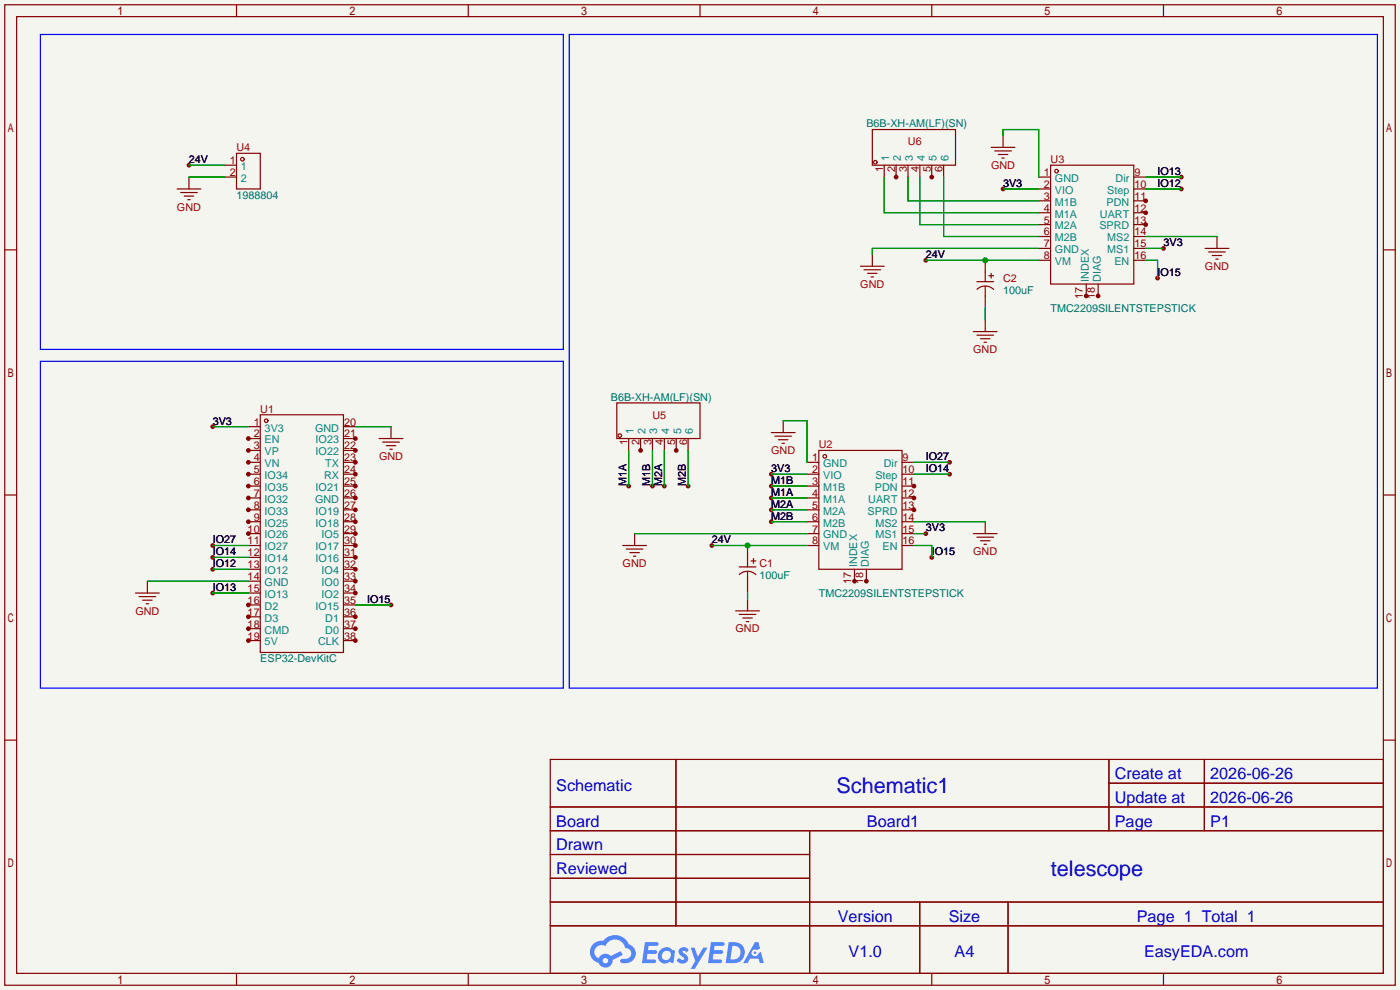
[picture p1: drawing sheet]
<svg xmlns="http://www.w3.org/2000/svg" width="299mm" height="212mm" viewBox="0 0 299 212" stroke-linecap="round" stroke-linejoin="round" font-family="sans-serif">
<path d="M0 0h299.2v211.6h-299.2z" fill="#f5f5f0"/>
<g fill="#850000">
<circle cx="53.1" cy="93.7" r=".51"/>
<circle cx="53.1" cy="96.3" r=".51"/>
<circle cx="53.1" cy="98.8" r=".51"/>
<circle cx="53.1" cy="101.3" r=".51"/>
<circle cx="53.1" cy="103.9" r=".51"/>
<circle cx="53.1" cy="106.4" r=".51"/>
<circle cx="53.1" cy="109" r=".51"/>
<circle cx="53.1" cy="111.5" r=".51"/>
<circle cx="53.1" cy="114" r=".51"/>
<circle cx="53.1" cy="129.3" r=".51"/>
<circle cx="53.1" cy="131.8" r=".51"/>
<circle cx="53.1" cy="134.4" r=".51"/>
<circle cx="53.1" cy="136.9" r=".51"/>
<circle cx="75.9" cy="93.7" r=".51"/>
<circle cx="75.9" cy="96.3" r=".51"/>
<circle cx="75.9" cy="98.8" r=".51"/>
<circle cx="75.9" cy="101.3" r=".51"/>
<circle cx="75.9" cy="103.9" r=".51"/>
<circle cx="75.9" cy="106.4" r=".51"/>
<circle cx="75.9" cy="109" r=".51"/>
<circle cx="75.9" cy="111.5" r=".51"/>
<circle cx="75.9" cy="114" r=".51"/>
<circle cx="75.9" cy="116.6" r=".51"/>
<circle cx="75.9" cy="119.1" r=".51"/>
<circle cx="75.9" cy="121.7" r=".51"/>
<circle cx="75.9" cy="124.2" r=".51"/>
<circle cx="75.9" cy="126.7" r=".51"/>
<circle cx="75.9" cy="131.8" r=".51"/>
<circle cx="75.9" cy="134.4" r=".51"/>
<circle cx="75.9" cy="136.9" r=".51"/>
<circle cx="195.3" cy="103.9" r=".51"/>
<circle cx="195.3" cy="106.4" r=".51"/>
<circle cx="195.3" cy="109" r=".51"/>
<circle cx="182.6" cy="124.2" r=".51"/>
<circle cx="185.2" cy="124.2" r=".51"/>
<circle cx="244.9" cy="42.9" r=".51"/>
<circle cx="244.9" cy="45.5" r=".51"/>
<circle cx="244.9" cy="48" r=".51"/>
<circle cx="232.2" cy="63.2" r=".51"/>
<circle cx="234.7" cy="63.2" r=".51"/>
<circle cx="136.9" cy="96.3" r=".51"/>
<circle cx="144.5" cy="96.3" r=".51"/>
<circle cx="191.5" cy="37.8" r=".51"/>
<circle cx="199.1" cy="37.8" r=".51"/>
<circle cx="40.4" cy="35.3" r=".51"/>
<circle cx="152.1" cy="116.6" r=".51"/>
<circle cx="45.5" cy="91.2" r=".51"/>
<circle cx="164.8" cy="101.3" r=".51"/>
<circle cx="214.4" cy="40.4" r=".51"/>
<circle cx="45.5" cy="119.1" r=".51"/>
<circle cx="45.5" cy="116.6" r=".51"/>
<circle cx="202.9" cy="101.3" r=".51"/>
<circle cx="202.9" cy="98.8" r=".51"/>
<circle cx="45.5" cy="121.7" r=".51"/>
<circle cx="45.5" cy="126.7" r=".51"/>
<circle cx="252.5" cy="40.4" r=".51"/>
<circle cx="252.5" cy="37.8" r=".51"/>
<circle cx="83.6" cy="129.3" r=".51"/>
<circle cx="199.1" cy="119.1" r=".51"/>
<circle cx="247.4" cy="59.4" r=".51"/>
<circle cx="164.8" cy="106.4" r=".51"/>
<circle cx="164.8" cy="109" r=".51"/>
<circle cx="164.8" cy="111.5" r=".51"/>
<circle cx="164.8" cy="103.9" r=".51"/>
<circle cx="134.4" cy="103.9" r=".51"/>
<circle cx="139.4" cy="103.9" r=".51"/>
<circle cx="142" cy="103.9" r=".51"/>
<circle cx="147.1" cy="103.9" r=".51"/>
<circle cx="197.9" cy="55.6" r=".51"/>
<circle cx="197.9" cy="114" r=".51"/>
<circle cx="248.7" cy="53.1" r=".51"/>
</g>
<g fill="none" stroke="#850000" stroke-width=".25">
<path d="M1 1h297.2v209.6h-297.2zM3.6 3.6h292.1v204.4h-292.1zM50.5 1v2.6M100.1 1v2.6M149.6 1v2.6M199.1 1v2.6M248.7 1v2.6M1 53.4h2.6M295.7 53.4h2.5M1 105.8h2.6M295.7 105.8h2.5M1 158.2h2.6"/>
<path d="M295.7 158.2h2.5M117.6 162.3h178.1v45.7h-178.1zM117.6 172.5h178.1M117.6 177.5h178.1M144.5 162.3v35.6M173 177.5v30.5M237 162.3v15.2M237 167.4h58.7M257.4 162.3v15.2M117.6 182.6h55.4M117.6 192.8h178.1M117.6 187.7h55.4"/>
<path d="M117.6 197.9h178.1M196.6 192.8v15.2M215.4 192.8v15.2M50.5 208v2.6M100.1 208v2.6M149.6 208v2.6M199.1 208v2.6M248.7 208v2.6"/>
</g>
<g fill="#5487ff">
<path d="M145.3 202.7a1.3 1.3 0 0 1 1.9 .3l-.4 .6a.54 .54 0 0 0-.9-.2l.1 .2a1.34 1.34 0 0 1 .9 1.8 1.47 1.47 0 0 1-2.3-.1l.5-.6 .8 .5a.31 .31 0 0 0 .4-.3 .31 .31 0 0 0-.3-.4 1.12 1.12 0 0 1-.7-1.8z"/>
<path d="M147.6 202.5h.9l.6 2 1.2-2h.9l-2.7 4.6h-.9l1-1.7z"/>
<path d="M137.8 201.4h1.7a1.31 1.31 0 0 1 1.2 .2 .4 .4 0 0 1-.3 .5l-1.8 .1-.1 .9h1.6a.4 .4 0 0 1 .4 .4 .4 .4 0 0 1-.5 .4h-1.6l-.2 1.2h1.4a.46 .46 0 0 1 .5 0 .46 .46 0 0 1 .1 .5l-.4 .2h-2.6z"/>
<path d="M151.9 201.4h1.7a1.32 1.32 0 0 1 1.2 .2 .39 .39 0 0 1-.3 .5l-1.8 .1-.1 .9h1.6a.4 .4 0 0 1 .4 .4 .4 .4 0 0 1-.4 .4h-1.7l-.2 1.2h1.4a.46 .46 0 0 1 .5 0 .46 .46 0 0 1 .1 .5l-.4 .2h-2.6z"/>
<path d="M161.3 201.4h.8l.3 1.3-.6 .4a.75 .75 0 0 0-1.1 .3 .75 .75 0 0 0 .5 1 .75 .75 0 0 0 .9-.7l.5-.2 .6 2.3h-.8l-.3-.9h-1.8l-.5 .9h-1z"/>
<path d="M155.7 201.4l-.6 4.4h1.5a2.27 2.27 0 0 0 2.6-2.2 2.27 2.27 0 0 0-2.7-2.2zM156.5 202.1a1.5 1.5 0 0 1 1.8 1.6 1.5 1.5 0 0 1-1.9 1.4h-.3z"/>
<path d="M141.2 203a1.6 1.6 0 0 0-.3 2.3 1.6 1.6 0 0 0 2.3 .2l.7 .3 .3-2.4-.1-.3-.5-.1a1.58 1.58 0 0 0-2.4 0zM141.8 203.5a.98 .98 0 0 1 1.6 .4 .98 .98 0 0 1-1.1 1.3 .94 .94 0 0 1-.9-.7 .94 .94 0 0 1 .4-1z"/>
<path d="M126.8 201.8a2.37 2.37 0 0 0 1.1 4 1.54 1.54 0 0 0 1.8 1 1.54 1.54 0 0 0 1.2-1.6l2.2-1.1-.5-.8-2 1a1.57 1.57 0 0 0-2.7 .5 1.5 1.5 0 0 1-.7-2.1 1.5 1.5 0 0 1 2.2-.5 2.23 2.23 0 0 1 2.3-1.4 2.23 2.23 0 0 1 2 1.8 1.16 1.16 0 0 1 1.2 1.1 1.16 1.16 0 0 1-1.1 1.2h-.7a.47 .47 0 0 0-.5 .4 .47 .47 0 0 0 .4 .5 2.17 2.17 0 0 0 2.5-.9 2.17 2.17 0 0 0-.3-2.7l-.8-.4a3.2 3.2 0 0 0-5.5-.7l-1.1 .1zM128.8 205.3a.6 .6 0 0 1 1.2 0 .6 .6 0 0 1-1.2 0z"/>
<circle cx="161.4" cy="203.6" r=".28"/>
</g>
<g fill="none" stroke="#850000" stroke-width=".25">
<path d="M40.4 37.8v2.6M48 37.8h2.5M48 35.3h2.5M50.5 32.8h5.1v7.6h-5.1zM186.4 27.7h17.8v7.6h-17.8zM189 35.3v2.5M191.5 35.3v2.5M194.1 35.3v2.5M196.6 35.3v2.5M199.1 35.3v2.5M201.7 35.3v2.5M211.8 31.5h5.1"/>
<path d="M212.6 32.3h3.6M213.4 33h2M214.1 33.8h.5M214.4 29v2.5M222 37.8h2.5M224.5 35.3h17.8v25.4h-17.8zM242.3 37.8h2.6M37.8 40.4h5.1M38.6 41.1h3.6M39.4 41.9h2M40.1 42.7h.5M183.9 56.9h5.1"/>
<path d="M184.7 57.7h3.5M185.4 58.4h2.1M186.2 59.2h.5M186.4 54.4v2.5M210.6 55.6v4.6M211.3 58.9h1M211.8 58.4v1M222 40.4h2.5M222 42.9h2.5M222 45.5h2.5M222 48h2.5M222 50.5h2.5"/>
<path d="M222 53.1h2.5M222 55.6h2.5M242.3 40.4h2.6M242.3 42.9h2.6M242.3 45.5h2.6M242.3 48h2.6M242.3 50.5h2.6M242.3 53.1h2.6M242.3 55.6h2.6M257.6 53.1h5M258.3 53.8h3.6M259.1 54.6h2"/>
<path d="M259.8 55.4h.5M260.1 50.5v2.6M208 70.9h5.1M208.8 60.2h3.5M208.8 71.6h3.5M208.8 61.8a2.54 2.54 0 0 1 3.6 .1M209.5 72.4h2.1M210.3 73.2h.5M210.6 61.2v4.6M210.6 68.3v2.6M232.2 60.7v2.5M234.7 60.7v2.5"/>
<path d="M53.1 91.2h2.5M53.1 93.7h2.5M53.1 96.3h2.5M53.1 98.8h2.5M55.6 88.6h17.8v50.8h-17.8zM73.4 91.2h2.5M73.4 93.7h2.5M73.4 96.3h2.5M73.4 98.8h2.5M81 93.7h5.1M81.8 94.5h3.5M82.5 95.2h2.1"/>
<path d="M83.3 96h.5M83.6 91.2v2.5M131.8 86.1h17.8v7.6h-17.8zM134.4 93.7v2.6M136.9 93.7v2.6M139.4 93.7v2.6M142 93.7v2.6M144.5 93.7v2.6M147.1 93.7v2.6M164.8 92.5h5.1M165.6 93.2h3.6M166.4 94h2"/>
<path d="M167.1 94.7h.5M167.4 89.9v2.6M172.5 98.8h2.5M175 96.3h17.8v25.4h-17.8zM192.8 98.8h2.5M53.1 101.3h2.5M53.1 103.9h2.5M53.1 106.4h2.5M53.1 109h2.5M53.1 111.5h2.5M53.1 114h2.5M53.1 116.6h2.5"/>
<path d="M53.1 119.1h2.5M73.4 101.3h2.5M73.4 103.9h2.5M73.4 106.4h2.5M73.4 109h2.5M73.4 111.5h2.5M73.4 114h2.5M73.4 116.6h2.5M73.4 119.1h2.5M133.1 116.6h5.1M133.9 117.3h3.5M134.6 118.1h2.1"/>
<path d="M135.4 118.9h.5M135.6 114v2.6M159.8 116.6v4.6M160.5 119.9h1M161 119.4v1M172.5 101.3h2.5M172.5 103.9h2.5M172.5 106.4h2.5M172.5 109h2.5M172.5 111.5h2.5M172.5 114h2.5M172.5 116.6h2.5"/>
<path d="M192.8 101.3h2.5M192.8 103.9h2.5M192.8 106.4h2.5M192.8 109h2.5M192.8 111.5h2.5M192.8 114h2.5M192.8 116.6h2.5M208 114h5.1M208.8 114.8h3.5M209.5 115.6h2.1M210.3 116.3h.5M210.6 111.5v2.5"/>
<path d="M29 126.7h5M29.7 127.5h3.6M30.5 128.3h2M31.2 129h.5M31.5 124.2v2.5M53.1 121.7h2.5M53.1 124.2h2.5M53.1 126.7h2.5M53.1 129.3h2.5M53.1 131.8h2.5M53.1 134.4h2.5M53.1 136.9h2.5"/>
<path d="M73.4 121.7h2.5M73.4 124.2h2.5M73.4 126.7h2.5M73.4 129.3h2.5M73.4 131.8h2.5M73.4 134.4h2.5M73.4 136.9h2.5M157.2 130.6h5.1M158 121.2h3.5M158 131.3h3.5M158 122.8a2.54 2.54 0 0 1 3.6 0M158.7 132.1h2.1"/>
<path d="M159.5 132.8h.5M159.8 122.2v4.5M159.8 128v2.6M182.6 121.7v2.5M185.2 121.7v2.5"/>
<circle cx="51.8" cy="34" r=".38"/>
<circle cx="187.1" cy="34.7" r=".38"/>
<circle cx="225.8" cy="36.6" r=".38"/>
<circle cx="56.9" cy="89.9" r=".38"/>
<circle cx="132.5" cy="93.1" r=".38"/>
<circle cx="176.3" cy="97.5" r=".38"/>
</g>
<g fill="none" stroke="#009600" stroke-width=".25">
<path d="M40.4 35.3h7.6M40.4 37.8h7.6M189 37.8v7.7h33M194.1 37.8v5.1h27.9M196.6 37.8v10.2h25.4M201.7 37.8v12.7h20.3M214.4 29v-1.3h7.6v10.1M244.9 37.8h7.6M197.9 55.6h24.1M214.4 40.4h7.6M222 53.1h-35.6v1.3M244.9 53.1h3.8"/>
<path d="M244.9 40.4h7.6M244.9 55.6h2.5v3.8M244.9 50.5h15.2M210.6 65.8v2.5M45.5 91.2h7.6M75.9 91.2h7.7M134.4 96.3v7.6M139.4 96.3v7.6M142 96.3v7.6M147.1 96.3v7.6M167.4 89.9h5.1v8.9M195.3 98.8h7.6"/>
<path d="M45.5 116.6h7.6M45.5 119.1h7.6M135.6 114h36.9M152.1 116.6h20.4M164.8 101.3h7.7M164.8 106.4h7.7M164.8 109h7.7M164.8 111.5h7.7M164.8 103.9h7.7M195.3 116.6h3.8v2.5M195.3 114h2.6M195.3 101.3h7.6"/>
<path d="M195.3 111.5h15.3M31.5 124.2h21.6M45.5 121.7h7.6M45.5 126.7h7.6M75.9 129.3h7.7M159.8 126.7v1.3"/>
</g>
<path d="M8.6 7.4h111.8v67.3h-111.8zM121.7 7.4h172.7v139.7h-172.7zM8.6 77.2h111.8v69.9h-111.8z" fill="none" stroke="#00f" stroke-width=".25"/>
<g fill="#009600">
<circle cx="159.8" cy="116.6" r=".63"/>
<circle cx="210.6" cy="55.6" r=".63"/>
</g>
<g font-size="4.6" fill="#0000c2">
<text x="178.8" y="169.4">Schematic1</text>
<text x="224.6" y="187.2">telescope</text>
</g>
<g font-size="3.5" fill="#0000c2">
<text x="238.3" y="166.5">Create at</text>
<text x="258.7" y="166.5">2026-06-26</text>
<text x="118.9" y="169.1">Schematic</text>
<text x="238.3" y="171.6">Update at</text>
<text x="258.7" y="171.6">2026-06-26</text>
<text x="118.9" y="176.7">Board</text>
<text x="185.3" y="176.7">Board1</text>
<text x="238.3" y="176.7">Page</text>
<text x="258.7" y="176.7">P1</text>
<text x="118.9" y="181.8">Drawn</text>
<text x="118.9" y="186.8">Reviewed</text>
<text x="179.1" y="197">Version</text>
<text x="202.8" y="197">Size</text>
<text x="243" y="197">Page 1 Total 1</text>
<text x="181.4" y="204.6">V1.0</text>
<text x="204" y="204.6">A4</text>
<text x="244.5" y="204.6">EasyEDA.com</text>
</g>
<g font-size="2.3" fill="#006464">
<text x="185.2" y="27.2">B6B-XH-AM(LF)(SN)</text>
<text x="50.5" y="42.5">1988804</text>
<text x="214.4" y="62.8">100uF</text>
<text x="224.5" y="66.6">TMC2209SILENTSTEPSTICK</text>
<text x="130.6" y="85.6">B6B-XH-AM(LF)(SN)</text>
<text x="162.3" y="123.7">100uF</text>
<text x="175" y="127.6">TMC2209SILENTSTEPSTICK</text>
<text x="55.6" y="141.5">ESP32-DevKitC</text>
</g>
<g font-size="2.3">
<text x="40.4" y="34.8">24V</text>
<text x="214.4" y="39.9">3V3</text>
<text x="247.4" y="39.9">IO12</text>
<text x="247.4" y="37.4">IO13</text>
<text x="248.7" y="52.6">3V3</text>
<text x="197.9" y="55.2">24V</text>
<text x="247.4" y="59">IO15</text>
<text x="45.5" y="90.7">3V3</text>
<text x="164.8" y="100.9">3V3</text>
<text x="197.9" y="100.9">IO14</text>
<text x="197.9" y="98.3">IO27</text>
<text x="133.9" y="103.9" transform="rotate(-90 133.9 103.9)">M1A</text>
<text x="139" y="103.9" transform="rotate(-90 139 103.9)">M1B</text>
<text x="141.5" y="103.9" transform="rotate(-90 141.5 103.9)">M2A</text>
<text x="146.6" y="103.9" transform="rotate(-90 146.6 103.9)">M2B</text>
<text x="164.8" y="106">M1A</text>
<text x="164.8" y="103.4">M1B</text>
<text x="164.8" y="108.5">M2A</text>
<text x="164.8" y="111">M2B</text>
<text x="197.9" y="113.6">3V3</text>
<text x="45.5" y="118.7">IO14</text>
<text x="45.5" y="116.1">IO27</text>
<text x="152.1" y="116.1">24V</text>
<text x="199.1" y="118.7">IO15</text>
<text x="45.5" y="121.2">IO12</text>
<text x="45.5" y="126.3">IO13</text>
<text x="78.5" y="128.8">IO15</text>
</g>
<g font-size="2.3" fill="#840000">
<text x="49.1" y="35.1">1</text>
<text x="49.1" y="37.6">2</text>
<text x="188.7" y="36.7" transform="rotate(-90 188.7 36.7)">1</text>
<text x="191.3" y="36.7" transform="rotate(-90 191.3 36.7)">2</text>
<text x="193.8" y="36.7" transform="rotate(-90 193.8 36.7)">3</text>
<text x="196.4" y="36.7" transform="rotate(-90 196.4 36.7)">4</text>
<text x="198.9" y="36.7" transform="rotate(-90 198.9 36.7)">5</text>
<text x="201.4" y="36.7" transform="rotate(-90 201.4 36.7)">6</text>
<text x="223.1" y="37.6">1</text>
<text x="223.1" y="40.2">2</text>
<text x="242.4" y="37.6">9</text>
<text x="242.4" y="40.2">10</text>
<text x="223.1" y="42.7">3</text>
<text x="223.1" y="45.2">4</text>
<text x="223.1" y="47.8">5</text>
<text x="242.4" y="42.7">11</text>
<text x="242.4" y="45.2">12</text>
<text x="242.4" y="47.8">13</text>
<text x="223.1" y="50.3">6</text>
<text x="223.1" y="52.9">7</text>
<text x="242.4" y="50.3">14</text>
<text x="242.4" y="52.9">15</text>
<text x="223.1" y="55.4">8</text>
<text x="242.4" y="55.4">16</text>
<text x="231.4" y="63.9" transform="rotate(-90 231.4 63.9)">17</text>
<text x="234" y="63.9" transform="rotate(-90 234 63.9)">18</text>
<text x="54.2" y="91">1</text>
<text x="54.2" y="93.5">2</text>
<text x="73.5" y="91">20</text>
<text x="73.5" y="93.5">21</text>
<text x="134.1" y="95.1" transform="rotate(-90 134.1 95.1)">1</text>
<text x="136.7" y="95.1" transform="rotate(-90 136.7 95.1)">2</text>
<text x="139.2" y="95.1" transform="rotate(-90 139.2 95.1)">3</text>
<text x="141.8" y="95.1" transform="rotate(-90 141.8 95.1)">4</text>
<text x="144.3" y="95.1" transform="rotate(-90 144.3 95.1)">5</text>
<text x="146.8" y="95.1" transform="rotate(-90 146.8 95.1)">6</text>
<text x="54.2" y="96">3</text>
<text x="54.2" y="98.6">4</text>
<text x="54.2" y="101.1">5</text>
<text x="73.5" y="96">22</text>
<text x="73.5" y="98.6">23</text>
<text x="73.5" y="101.1">24</text>
<text x="173.6" y="98.6">1</text>
<text x="173.6" y="101.1">2</text>
<text x="192.9" y="98.6">9</text>
<text x="192.9" y="101.1">10</text>
<text x="54.2" y="103.7">6</text>
<text x="54.2" y="106.2">7</text>
<text x="73.5" y="103.7">25</text>
<text x="73.5" y="106.2">26</text>
<text x="173.6" y="103.7">3</text>
<text x="173.6" y="106.2">4</text>
<text x="192.9" y="103.7">11</text>
<text x="192.9" y="106.2">12</text>
<text x="52.9" y="113.8">10</text>
<text x="54.2" y="108.7">8</text>
<text x="54.2" y="111.3">9</text>
<text x="73.5" y="108.7">27</text>
<text x="73.5" y="111.3">28</text>
<text x="73.5" y="113.8">29</text>
<text x="173.6" y="108.7">5</text>
<text x="173.6" y="111.3">6</text>
<text x="173.6" y="113.8">7</text>
<text x="192.9" y="108.7">13</text>
<text x="192.9" y="111.3">14</text>
<text x="192.9" y="113.8">15</text>
<text x="52.9" y="116.4">11</text>
<text x="52.9" y="118.9">12</text>
<text x="73.5" y="116.4">30</text>
<text x="73.5" y="118.9">31</text>
<text x="173.6" y="116.4">8</text>
<text x="192.9" y="116.4">16</text>
<text x="52.9" y="121.4">13</text>
<text x="52.9" y="124">14</text>
<text x="73.5" y="121.4">32</text>
<text x="73.5" y="124">33</text>
<text x="181.9" y="124.8" transform="rotate(-90 181.9 124.8)">17</text>
<text x="184.4" y="124.8" transform="rotate(-90 184.4 124.8)">18</text>
<text x="52.9" y="126.5">15</text>
<text x="52.9" y="129.1">16</text>
<text x="52.9" y="131.6">17</text>
<text x="73.5" y="126.5">34</text>
<text x="73.5" y="129.1">35</text>
<text x="73.5" y="131.6">36</text>
<text x="52.9" y="134.1">18</text>
<text x="52.9" y="136.7">19</text>
<text x="73.5" y="134.1">37</text>
<text x="73.5" y="136.7">38</text>
</g>
<g font-size="2.3" fill="#a90000">
<text x="50.5" y="32.3">U4</text>
<text x="194.1" y="31">U6</text>
<text x="224.5" y="34.8">U3</text>
<text x="211.8" y="36.1">GND</text>
<text x="37.8" y="45">GND</text>
<text x="257.5" y="57.7">GND</text>
<text x="183.9" y="61.5">GND</text>
<text x="214.4" y="60.2">C2</text>
<text x="208" y="75.5">GND</text>
<text x="55.6" y="88.2">U1</text>
<text x="139.4" y="89.5">U5</text>
<text x="175" y="95.8">U2</text>
<text x="81" y="98.3">GND</text>
<text x="164.8" y="97.1">GND</text>
<text x="208" y="118.7">GND</text>
<text x="133.1" y="121.2">GND</text>
<text x="162.3" y="121.2">C1</text>
<text x="28.9" y="131.4">GND</text>
<text x="157.2" y="135.2">GND</text>
</g>
<g font-size="2.3" fill="#008484">
<text x="190" y="34.4" transform="rotate(-90 190 34.4)">1</text>
<text x="192.6" y="34.4" transform="rotate(-90 192.6 34.4)">2</text>
<text x="195.1" y="34.4" transform="rotate(-90 195.1 34.4)">3</text>
<text x="197.6" y="34.4" transform="rotate(-90 197.6 34.4)">4</text>
<text x="200.2" y="34.4" transform="rotate(-90 200.2 34.4)">5</text>
<text x="202.7" y="34.4" transform="rotate(-90 202.7 34.4)">6</text>
<text x="51.5" y="36.3">1</text>
<text x="51.5" y="38.9">2</text>
<text x="225.5" y="38.9">GND</text>
<text x="225.5" y="41.4">VIO</text>
<text x="236.6" y="41.4">Step</text>
<text x="238.4" y="38.9">Dir</text>
<text x="225.5" y="44">M1B</text>
<text x="225.5" y="46.5">M1A</text>
<text x="235.1" y="46.5">UART</text>
<text x="236.5" y="44">PDN</text>
<text x="225.5" y="49">M2A</text>
<text x="225.5" y="51.6">M2B</text>
<text x="235" y="49">SPRD</text>
<text x="236.6" y="51.6">MS2</text>
<text x="225.5" y="54.1">GND</text>
<text x="225.5" y="56.7">VM</text>
<text x="236.6" y="54.1">MS1</text>
<text x="238.2" y="56.7">EN</text>
<text x="232.7" y="60.3" transform="rotate(-90 232.7 60.3)">INDEX</text>
<text x="235.2" y="60.3" transform="rotate(-90 235.2 60.3)">DIAG</text>
<text x="56.6" y="92.2">3V3</text>
<text x="56.6" y="94.8">EN</text>
<text x="67.3" y="92.2">GND</text>
<text x="67.5" y="94.8">IO23</text>
<text x="135.4" y="92.8" transform="rotate(-90 135.4 92.8)">1</text>
<text x="137.9" y="92.8" transform="rotate(-90 137.9 92.8)">2</text>
<text x="140.5" y="92.8" transform="rotate(-90 140.5 92.8)">3</text>
<text x="143" y="92.8" transform="rotate(-90 143 92.8)">4</text>
<text x="145.6" y="92.8" transform="rotate(-90 145.6 92.8)">5</text>
<text x="148.1" y="92.8" transform="rotate(-90 148.1 92.8)">6</text>
<text x="56.6" y="97.3">VP</text>
<text x="56.6" y="99.8">VN</text>
<text x="67.5" y="97.3">IO22</text>
<text x="69.5" y="99.8">TX</text>
<text x="175.9" y="99.8">GND</text>
<text x="188.9" y="99.8">Dir</text>
<text x="56.6" y="102.4">IO34</text>
<text x="56.6" y="104.9">IO35</text>
<text x="56.6" y="107.5">IO32</text>
<text x="67.3" y="107.5">GND</text>
<text x="67.5" y="104.9">IO21</text>
<text x="69.3" y="102.4">RX</text>
<text x="175.9" y="102.4">VIO</text>
<text x="175.9" y="104.9">M1B</text>
<text x="175.9" y="107.5">M1A</text>
<text x="185.6" y="107.5">UART</text>
<text x="187" y="104.9">PDN</text>
<text x="187.1" y="102.4">Step</text>
<text x="56.6" y="110">IO33</text>
<text x="56.6" y="112.5">IO25</text>
<text x="67.5" y="110">IO19</text>
<text x="67.5" y="112.5">IO18</text>
<text x="175.9" y="110">M2A</text>
<text x="175.9" y="112.5">M2B</text>
<text x="185.4" y="110">SPRD</text>
<text x="187.1" y="112.5">MS2</text>
<text x="56.6" y="115.1">IO26</text>
<text x="56.6" y="117.6">IO27</text>
<text x="67.5" y="117.6">IO17</text>
<text x="68.7" y="115.1">IO5</text>
<text x="175.9" y="115.1">GND</text>
<text x="175.9" y="117.6">VM</text>
<text x="187.1" y="115.1">MS1</text>
<text x="188.6" y="117.6">EN</text>
<text x="56.6" y="120.2">IO14</text>
<text x="56.6" y="122.7">IO12</text>
<text x="56.6" y="125.2">GND</text>
<text x="67.5" y="120.2">IO16</text>
<text x="68.7" y="122.7">IO4</text>
<text x="68.7" y="125.2">IO0</text>
<text x="183.2" y="121.2" transform="rotate(-90 183.2 121.2)">INDEX</text>
<text x="185.7" y="121.2" transform="rotate(-90 185.7 121.2)">DIAG</text>
<text x="56.6" y="127.8">IO13</text>
<text x="56.6" y="130.3">D2</text>
<text x="67.5" y="130.3">IO15</text>
<text x="68.7" y="127.8">IO2</text>
<text x="56.6" y="132.9">D3</text>
<text x="56.6" y="135.4">CMD</text>
<text x="56.6" y="137.9">5V</text>
<text x="68" y="137.9">CLK</text>
<text x="69.5" y="132.9">D1</text>
<text x="69.5" y="135.4">D0</text>
</g>
</svg>
